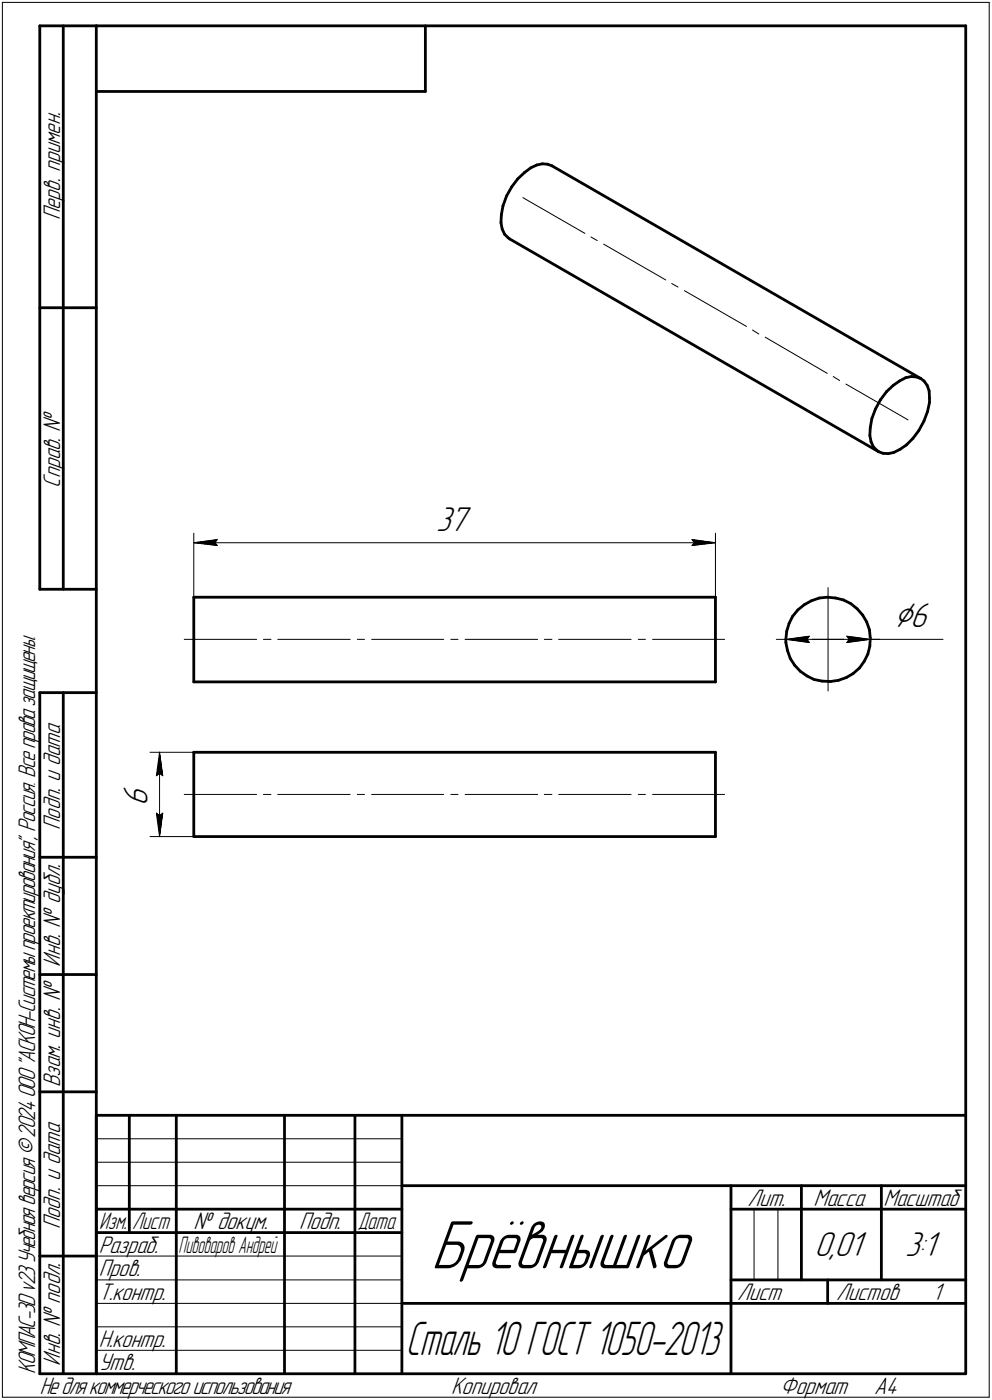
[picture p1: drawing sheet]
<svg xmlns="http://www.w3.org/2000/svg" width="211mm" height="298mm" viewBox="0 0 211 298" stroke-linecap="round" stroke-linejoin="round" font-family="sans-serif">
<g fill="none" stroke="#000" stroke-width=".59">
<path d="M8.5 5.5v120zM8.5 5.5h12zM13.5 5.5v120zM20.5 5.5v287zM20.5 5.5h185zM20.5 19.5h70zM90.5 5.5v14zM205.5 5.5v287zM108.9 39.8l-1.1 1.9zM110.2 38.1l1.4-1.4zM110.2 38.1l-1.3 1.7zM111.6 36.7l1.3-1z"/>
<path d="M112.9 35.7l1.3-.6zM114.2 35.1l1.2-.2zM115.4 34.9l1.1 .1zM116.5 35l.9 .3zM117.4 35.3l78.5 45.3zM106.6 47.4l.2 1.4zM106.7 45.7l-.1 1.7zM106.8 48.8l.6 1.1zM107 43.9l-.3 1.8zM107.4 49.9l.7 .7zM107.8 41.7l-.8 2.2zM108.1 50.6l.4 .3z"/>
<path d="M108.5 50.9l78.4 45.3zM8.5 65.5h12zM185.1 92.7l.2 1.4zM185.2 91.1l-.1 1.6zM185.3 94.1l.5 1.1zM185.5 89.2l-.3 1.9zM185.8 95.2l.8 .7zM186.3 87.1l-.8 2.1zM186.6 95.9l.3 .3zM186.9 96.2l1 .3zM187.4 85.1l-1.1 2zM187.9 96.5l1.1 .1z"/>
<path d="M188.6 83.4l1.5-1.4zM188.6 83.4l-1.2 1.7zM189 96.6l1.2-.2zM190.1 82l1.3-.9zM190.2 96.4l1.3-.7zM191.4 81.1l1.3-.7zM191.5 95.7l1.4-1zM192.7 80.4l1.2-.2zM192.9 94.7l1.3-1.3zM193.9 80.2l1.1 .1zM195 80.3l.9 .3zM195.5 91.7l-1.3 1.7z"/>
<path d="M195.9 80.6l.7 .5zM196.6 81.1l.7 .9zM196.6 89.7l-1.1 2zM197.3 82l.4 1.2zM197.4 87.6l-.8 2.1zM197.7 83.2l.1 1.6zM197.8 85.7l-.4 1.9zM197.8 84.8v.9zM8.5 125.5h12zM41.2 127.2v18zM41.2 127.2h111zM152.2 127.2v18z"/>
<path d="M167.2 136.8l.4 1.7zM167.2 136.1v.7zM167.4 134.5l-.2 1.6zM167.6 138.5l.5 1.7zM167.9 132.8l-.5 1.7zM168.7 131.2l-.8 1.6zM169.8 129.9l-1.1 1.3zM169.8 129.9l1.3-1.1zM171.1 128.8l1.5-.9zM172.6 127.9l1.7-.6zM174.3 127.3l1.7-.1zM176 127.2l1.8 .1z"/>
<path d="M177.8 127.3l1.7 .5zM179.5 127.8l1.5 .7zM181 128.5l1.4 1.1zM182.4 129.6l1.2 1.4zM183.6 131l.8 1.4zM184.4 132.4l.6 1.7zM184.7 139.3l-.8 1.5zM185 134.1l.2 1.7zM185.1 137.6l-.4 1.7zM185.2 135.8l-.1 1.8zM8.5 147.5v145zM8.5 147.5h12z"/>
<path d="M13.5 147.5v145zM41.2 145.2h111zM168.1 140.2l1 1.4zM169.1 141.6l1.2 1.3zM170.3 142.9l1.4 1zM171.7 143.9l1.5 .8zM173.2 144.7l1.7 .3zM174.9 145l1.8 .1zM176.7 145.1l1.7-.2zM178.4 144.9l1.7-.6zM180.1 144.3l1.4-.9zM181.5 143.4l1.4-1.2z"/>
<path d="M183.9 140.8l-1 1.4zM41.2 178.1h111zM41.2 160.2v17.9zM41.2 160.2h111zM152.2 160.2v17.9zM8.5 182.5h12zM8.5 207.5h12zM8.5 232.5h12zM20.5 237.5h185zM20.5 237.5v55zM27.5 237.5v25zM37.5 237.5v55z"/>
<path d="M60.5 237.5v55zM75.5 237.5v55zM85.5 237.5v55zM20.5 257.5h65zM85.5 252.5h120zM155.5 252.5v40zM155.5 257.5h15zM170.5 252.5v20zM170.5 257.5h35zM187.5 252.5v20zM8.5 267.5h12zM20.5 262.5h65z"/>
<path d="M85.5 277.5h70zM155.5 277.5h50zM155.5 272.5h50zM176.1 272.5v5zM8.5 292.5h12zM20.5 292.5h185z"/>
</g>
<g fill="none" stroke="#000" stroke-width=".21">
<path d="M.5 .5v297zM.5 .5h210zM210.5 .5v297zM111.3 42.1l13.2 7.6zM125.7 50.5l1.4 .7zM128.4 52l13.2 7.6zM142.9 60.4l1.4 .7zM145.6 61.9l13.2 7.6zM160.1 70.3l1.4 .8zM162.8 71.8l13.2 7.7zM177.3 80.2l1.3 .8zM180 81.8l13.2 7.6z"/>
<path d="M41.2 113.5v13.7zM41.2 115.6l5-.7zM41.2 115.6l5 .6zM41.2 115.6h111zM45.7 115.6l.5 .6zM46.2 114.9l-.5 .7zM147.2 116.2l5-.6zM147.2 114.9l.5 .7zM147.2 114.9l5 .7zM147.7 115.6l-.5 .6zM152.2 113.5v13.7zM39.2 136.1h15.4z"/>
<path d="M56 136.1h1.7zM59.1 136.1h15.4zM76 136.1h1.6zM79.1 136.1h15.3zM95.9 136.1h1.6zM99 136.1h15.4zM115.8 136.1h1.6zM118.9 136.1h15.4zM135.8 136.1h1.5zM138.9 136.1h15.3zM165.2 136.1h11zM167.2 136.1l5-.6z"/>
<path d="M167.2 136.1l5 .7zM167.2 136.1h18zM171.7 136.1l.5 .7zM172.2 135.5l-.5 .6zM176.2 136.1h11zM176.2 136.1v11.1zM176.2 125.1v11zM180.2 136.8l5-.7zM180.2 135.5l.5 .6zM180.2 135.5l5 .6zM180.7 136.1l-.5 .7zM185.2 136.1h15.5z"/>
<path d="M31.9 160.2h120.3zM31.9 178.1h120.3zM33.3 165.2l.7-.5zM33.3 173.1l.7 5zM33.3 173.1l.7 .6zM34 160.2l.6 5zM34 164.7l.6 .5zM34 160.2l-.7 5zM34 173.7l.6-.6zM34 160.2v17.9zM34.6 173.1l-.6 5zM39.2 169.2h15.4z"/>
<path d="M56 169.2h1.7zM59.1 169.2h15.4zM76 169.2h1.6zM79.1 169.2h15.3zM95.9 169.2h1.6zM99 169.2h15.4zM115.8 169.2h1.6zM118.9 169.2h15.4zM135.8 169.2h1.5zM138.9 169.2h15.3zM20.5 247.5h65zM20.5 252.5h65z"/>
<path d="M20.5 242.5h65zM160.4 257.5v15zM165.5 257.5v15zM20.5 267.5h65zM20.5 272.5h65zM20.5 277.5h65zM.5 297.5h210zM20.5 282.5h65zM20.5 287.5h65z"/>
</g>
<g fill="#fff" stroke="#fff" stroke-width=".21">
<path d="M92.8 107.4h7.8zM92.8 107.5h7.8zM92.8 107.6h7.8zM92.8 107.7h7.8zM92.8 107.8h7.8zM92.8 107.9h7.8zM92.8 107.9h7.8zM92.8 108h7.8zM92.8 108.1h7.8zM92.8 108.2h7.8zM92.8 108.3h7.8zM92.8 108.4h7.8zM92.8 108.5h7.8zM92.8 108.5h7.8zM92.8 108.6h7.8zM92.8 108.7h7.8zM92.8 108.8h7.8zM92.8 108.9h7.8zM92.8 109h7.8zM92.8 109.1h7.8zM92.8 109.1h7.8zM92.8 109.2h7.8zM92.8 109.3h7.8zM92.8 109.4h7.8zM92.8 109.5h7.8zM92.8 109.6h7.8zM92.8 109.6h7.8zM92.8 109.7h7.8zM92.8 109.8h7.8zM92.8 109.9h7.8zM92.8 110h7.8zM92.8 110.1h7.8zM92.8 110.2h7.8zM92.8 110.2h7.8zM92.8 110.3h7.8zM92.8 110.4h7.8zM92.8 110.5h7.8zM92.8 110.6h7.8zM92.8 110.7h7.8zM92.8 110.7h7.8zM92.8 110.8h7.8zM92.8 110.9h7.8zM92.8 111h7.8zM92.8 111.1h7.8zM92.8 111.2h7.8zM92.8 111.3h7.8zM92.8 111.3h7.8zM92.8 111.4h7.8zM92.8 111.5h7.8zM92.8 111.6h7.8zM92.8 111.7h7.8zM92.8 111.8h7.8zM92.8 111.8h7.8zM92.8 111.9h7.8zM92.8 112h7.8zM92.8 112.1h7.8zM92.8 112.2h7.8zM92.8 112.3h7.8zM92.8 112.4h7.8zM92.8 112.4h7.8zM92.8 112.5h7.8zM92.8 112.6h7.8zM92.8 112.7h7.8zM92.8 112.8h7.8zM92.8 112.9h7.8zM92.8 112.9h7.8zM92.8 113h7.8zM92.8 113.1h7.8zM92.8 113.2h7.8zM92.8 113.3h7.8zM92.8 113.4h7.8zM92.8 113.5h7.8zM92.8 113.5h7.8zM92.8 113.6h7.8zM92.8 113.7h7.8zM92.8 113.8h7.8zM92.8 113.9h7.8zM92.8 114h7.8zM92.8 114h7.8zM92.8 114.1h7.8zM92.8 114.2h7.8zM92.8 114.3h7.8zM92.8 114.4h7.8zM92.8 114.5h7.8z"/>
<path d="M46.1 114.4h.6zM45.6 114.5h1.1zM44.9 114.6h1.8zM44.3 114.6h2.4zM43.7 114.7h3zM43 114.8h3.7zM42.8 114.9h3.9zM42.7 115h4zM42.4 115.1h4.3zM42.2 115.1h4.5zM42.1 115.2h4.6zM41.8 115.3h4.9zM41.7 115.4h5zM41.5 115.5h5.2zM41.2 115.6h5.5zM41.5 115.7h5.2zM41.7 115.7h5zM41.9 115.8h4.8zM42.2 115.9h4.5zM42.4 116h4.3zM42.6 116.1h4.1zM42.8 116.2h3.9zM43 116.2h3.7zM43.7 116.3h3zM44.3 116.4h2.4zM44.9 116.5h1.8zM45.6 116.6h1.1zM46.1 116.7h.6z"/>
<path d="M146.7 114.4h.7zM146.7 114.5h1.3zM146.7 114.6h1.9zM146.7 114.6h2.6zM146.7 114.7h3.2zM146.7 114.8h3.8zM146.7 114.9h4zM146.7 115h4.2zM146.7 115.1h4.3zM146.7 115.1h4.6zM146.7 115.2h4.8zM146.7 115.3h4.9zM146.7 115.4h5.2zM146.7 115.5h5.4zM146.7 115.6h5.5zM146.7 115.7h5.4zM146.7 115.7h5.1zM146.7 115.8h4.9zM146.7 115.9h4.7zM146.7 116h4.4zM146.7 116.1h4.3zM146.7 116.2h4zM146.7 116.2h3.8zM146.7 116.3h3.2zM146.7 116.4h2.6zM146.7 116.5h1.9zM146.7 116.6h1.3zM146.7 116.7h.7z"/>
<path d="M25.8 166.6h7.1zM25.8 166.7h7.1zM25.8 166.8h7.1zM25.8 166.9h7.1zM25.8 167h7.1zM25.8 167h7.1zM25.8 167.1h7.1zM25.8 167.2h7.1zM25.8 167.3h7.1zM25.8 167.4h7.1zM25.8 167.5h7.1zM25.8 167.6h7.1zM25.8 167.6h7.1zM25.8 167.7h7.1zM25.8 167.8h7.1zM25.8 167.9h7.1zM25.8 168h7.1zM25.8 168.1h7.1zM25.8 168.1h7.1zM25.8 168.2h7.1zM25.8 168.3h7.1zM25.8 168.4h7.1zM25.8 168.5h7.1zM25.8 168.6h7.1zM25.8 168.7h7.1zM25.8 168.7h7.1zM25.8 168.8h7.1zM25.8 168.9h7.1zM25.8 169h7.1zM25.8 169.1h7.1zM25.8 169.2h7.1zM25.8 169.2h7.1zM25.8 169.3h7.1zM25.8 169.4h7.1zM25.8 169.5h7.1zM25.8 169.6h7.1zM25.8 169.7h7.1zM25.8 169.8h7.1zM25.8 169.8h7.1zM25.8 169.9h7.1zM25.8 170h7.1zM25.8 170.1h7.1zM25.8 170.2h7.1zM25.8 170.3h7.1zM25.8 170.3h7.1zM25.8 170.4h7.1zM25.8 170.5h7.1zM25.8 170.6h7.1zM25.8 170.7h7.1zM25.8 170.8h7.1zM25.8 170.9h7.1zM25.8 170.9h7.1zM25.8 171h7.1zM25.8 171.1h7.1zM25.8 171.2h7.1zM25.8 171.3h7.1zM25.8 171.4h7.1zM25.8 171.4h7.1zM25.8 171.5h7.1z"/>
<path d="M33.9 160.4h.2zM33.9 160.5h.2zM33.8 160.6h.4zM33.8 160.7h.4zM33.7 160.8h.5zM33.7 160.9h.6zM33.7 161h.6zM33.6 161h.8zM33.6 161.1h.8zM33.5 161.2h1zM33.5 161.3h1zM33.4 161.4h1.1zM33.4 161.5h1.1zM33.4 161.5h1.1zM33.4 161.6h1.2zM33.4 161.7h1.2zM33.3 161.8h1.4zM33.3 161.9h1.4zM33.2 162h1.5zM33.2 162.1h1.6zM33.2 162.1h1.6zM33.2 162.2h1.6zM33.2 162.3h1.6zM33.2 162.4h1.6zM33.2 162.5h1.6zM33.2 162.6h1.6zM33.1 162.6h1.7zM33.1 162.7h1.8zM33.1 162.8h1.8zM33.1 162.9h1.8zM33.1 163h1.8zM33.1 163.1h1.8zM33.1 163.2h1.8zM33 163.2h1.9zM33 163.3h1.9zM33 163.4h1.9zM33 163.5h2zM33 163.6h2zM33 163.7h2zM33 163.7h2zM32.9 163.8h2.1zM32.9 163.9h2.1zM32.9 164h2.1zM32.9 164.1h2.1zM32.9 164.2h2.1zM32.9 164.3h2.2zM32.9 164.3h2.2zM32.9 164.4h2.2zM32.9 164.5h2.2zM32.9 164.6h2.2zM32.9 164.7h2.2zM32.9 164.8h2.2zM32.9 164.8h2.2zM32.9 164.9h2.2zM32.9 165h2.2zM32.8 165.1h2.3zM32.8 165.2h2.3zM32.8 165.3h2.3zM32.8 165.4h2.3zM32.8 165.4h2.3zM32.8 165.5h2.3zM32.8 165.6h2.3z"/>
<path d="M32.7 172.6h2.4zM32.8 172.7h2.3zM32.8 172.8h2.3zM32.8 172.9h2.3zM32.8 173h2.3zM32.8 173.1h2.3zM32.8 173.1h2.3zM32.8 173.2h2.3zM32.9 173.3h2.2zM32.9 173.4h2.2zM32.9 173.5h2.2zM32.9 173.6h2.2zM32.9 173.7h2.2zM32.9 173.7h2.2zM32.9 173.8h2.2zM32.9 173.9h2.2zM32.9 174h2.2zM32.9 174.1h2.2zM32.9 174.2h2.1zM32.9 174.2h2.1zM32.9 174.3h2.1zM32.9 174.4h2.1zM32.9 174.5h2.1zM33 174.6h2zM33 174.7h2zM33 174.8h2zM33 174.8h2zM33 174.9h1.9zM33 175h1.9zM33 175.1h1.9zM33.1 175.2h1.8zM33.1 175.3h1.8zM33.1 175.3h1.8zM33.1 175.4h1.8zM33.1 175.5h1.8zM33.1 175.6h1.8zM33.1 175.7h1.7zM33.2 175.8h1.6zM33.2 175.9h1.6zM33.2 175.9h1.6zM33.2 176h1.6zM33.2 176.1h1.6zM33.2 176.2h1.6zM33.2 176.3h1.6zM33.2 176.4h1.5zM33.3 176.4h1.4zM33.3 176.5h1.4zM33.4 176.6h1.2zM33.4 176.7h1.2zM33.4 176.8h1.1zM33.4 176.9h1.1zM33.4 177h1.1zM33.5 177h1zM33.5 177.1h1zM33.6 177.2h.8zM33.6 177.3h.8zM33.7 177.4h.6zM33.7 177.5h.6zM33.7 177.5h.5zM33.8 177.6h.4zM33.8 177.7h.4zM33.9 177.8h.2zM33.9 177.9h.2z"/>
<path d="M172 135h.7zM171.3 135.1h1.4zM170.5 135.2h2.2zM169.8 135.3h2.9zM169 135.4h3.7zM168.8 135.5h3.9zM168.7 135.6h4zM168.4 135.6h4.3zM168.2 135.7h4.5zM168.1 135.8h4.6zM167.8 135.9h4.9zM167.6 136h5.1zM167.5 136.1h5.2zM167.2 136.1h5.5zM167.5 136.2h5.2zM167.6 136.3h5.1zM167.8 136.4h4.9zM168.1 136.5h4.6zM168.2 136.6h4.5zM168.4 136.7h4.3zM168.7 136.7h4zM168.8 136.8h3.9zM169 136.9h3.7zM169.7 137h3zM170.3 137.1h2.4zM170.9 137.2h1.8zM171.5 137.2h1.2zM172.1 137.3h.6z"/>
<path d="M179.7 135h.7zM179.7 135.1h1.5zM179.7 135.2h2.2zM179.7 135.3h3zM179.7 135.4h3.7zM179.7 135.5h3.9zM179.7 135.6h4.1zM179.7 135.6h4.3zM179.7 135.7h4.5zM179.7 135.8h4.7zM179.7 135.9h4.9zM179.7 136h5.1zM179.7 136.1h5.3zM179.7 136.1h5.5zM179.7 136.2h5.3zM179.7 136.3h5.1zM179.7 136.4h4.9zM179.7 136.5h4.7zM179.7 136.6h4.5zM179.7 136.7h4.3zM179.7 136.7h4.1zM179.7 136.8h3.9zM179.7 136.9h3.7zM179.7 137h3.1zM179.7 137.1h2.5zM179.7 137.2h1.8zM179.7 137.2h1.2zM179.7 137.3h.6z"/>
<path d="M190.2 127.9h8.4zM190.2 128h8.4zM190.2 128.1h8.4zM190.2 128.2h8.4zM190.2 128.3h8.4zM190.2 128.4h8.4zM190.2 128.4h8.4zM190.2 128.5h8.4zM190.2 128.6h8.4zM190.2 128.7h8.4zM190.2 128.8h8.4zM190.2 128.9h8.4zM190.2 128.9h8.4zM190.2 129h8.4zM190.2 129.1h8.4zM190.2 129.2h8.4zM190.2 129.3h8.4zM190.2 129.4h8.4zM190.2 129.5h8.4zM190.2 129.5h8.4zM190.2 129.6h8.4zM190.2 129.7h8.4zM190.2 129.8h8.4zM190.2 129.9h8.4zM190.2 130h8.4zM190.2 130h8.4zM190.2 130.1h8.4zM190.2 130.2h8.4zM190.2 130.3h8.4zM190.2 130.4h8.4zM190.2 130.5h8.4zM190.2 130.6h8.4zM190.2 130.6h8.4zM190.2 130.7h8.4zM190.2 130.8h8.4zM190.2 130.9h8.4zM190.2 131h8.4zM190.2 131.1h8.4zM190.2 131.1h8.4zM190.2 131.2h8.4zM190.2 131.3h8.4zM190.2 131.4h8.4zM190.2 131.5h8.4zM190.2 131.6h8.4zM190.2 131.7h8.4zM190.2 131.7h8.4zM190.2 131.8h8.4zM190.2 131.9h8.4zM190.2 132h8.4zM190.2 132.1h8.4zM190.2 132.2h8.4zM190.2 132.2h8.4zM190.2 132.3h8.4zM190.2 132.4h8.4zM190.2 132.5h8.4zM190.2 132.6h8.4zM190.2 132.7h8.4zM190.2 132.8h8.4zM190.2 132.8h8.4zM190.2 132.9h8.4zM190.2 133h8.4zM190.2 133.1h8.4zM190.2 133.2h8.4zM190.2 133.3h8.4zM190.2 133.3h8.4zM190.2 133.4h8.4zM190.2 133.5h8.4zM190.2 133.6h8.4zM190.2 133.7h8.4zM190.2 133.8h8.4zM190.2 133.9h8.4zM190.2 133.9h8.4zM190.2 134h8.4zM190.2 134.1h8.4zM190.2 134.2h8.4zM190.2 134.3h8.4zM190.2 134.4h8.4zM190.2 134.5h8.4zM190.2 134.5h8.4zM190.2 134.6h8.4zM190.2 134.7h8.4zM190.2 134.8h8.4zM190.2 134.9h8.4zM190.2 135h8.4zM190.2 135h8.4z"/>
</g>
<g fill="#000" stroke="#000" stroke-width=".21">
<path d="M41.2 115.6h4.5zM42 115.7h3.8zM42.7 115.7h3.2zM43.4 115.8h2.6zM44.1 115.9h2zM44.9 116h1.2zM45.6 116.1h.6z"/>
<path d="M45.6 115h.6zM45 115.1h1.1zM44.4 115.1h1.7zM43.8 115.2h2.2zM43.2 115.3h2.8zM42.5 115.4h3.4zM41.9 115.5h3.9z"/>
<path d="M147.3 115h.6zM147.4 115.1h1.1zM147.5 115.1h1.7zM147.5 115.2h2.3zM147.6 115.3h2.8zM147.7 115.4h3.3zM147.7 115.5h3.9z"/>
<path d="M147.7 115.6h4.5zM147.7 115.7h3.9zM147.7 115.7h3.2zM147.6 115.8h2.5zM147.5 115.9h1.9zM147.4 116h1.3zM147.3 116.1h.7z"/>
<path d="M167.2 136.1h4.5zM167.9 136.2h3.9zM168.5 136.3h3.4zM169.2 136.4h2.8zM169.8 136.5h2.2zM170.3 136.6h1.7zM171 136.7h1.1zM171.6 136.7h.6z"/>
<path d="M171.6 135.6h.6zM171 135.6h1.1zM170.3 135.7h1.7zM169.8 135.8h2.2zM169.2 135.9h2.8zM168.5 136h3.4zM167.9 136.1h3.9z"/>
<path d="M180.3 135.6h.5zM180.3 135.6h1.1zM180.4 135.7h1.7zM180.4 135.8h2.3zM180.5 135.9h2.8zM180.6 136h3.4zM180.7 136.1h3.9z"/>
<path d="M180.7 136.1h4.5zM180.7 136.2h3.9zM180.6 136.3h3.4zM180.5 136.4h2.8zM180.4 136.5h2.3zM180.4 136.6h1.7zM180.3 136.7h1.1zM180.3 136.7h.5z"/>
<path d="M33.4 173.3h.1zM33.4 173.4h.2zM33.4 173.5h.4zM33.4 173.6h.5zM33.4 173.7h.6zM33.4 173.7h.6zM33.4 173.8h.6zM33.4 173.9h.6zM33.4 174h.6zM33.4 174.1h.6zM33.4 174.2h.6zM33.4 174.2h.6zM33.4 174.3h.6zM33.5 174.4h.5zM33.5 174.5h.5zM33.5 174.6h.5zM33.5 174.7h.5zM33.5 174.8h.5zM33.5 174.8h.5zM33.5 174.9h.5zM33.5 175h.5zM33.6 175.1h.4zM33.6 175.2h.4zM33.6 175.3h.4zM33.6 175.3h.4zM33.6 175.4h.4zM33.6 175.5h.4zM33.6 175.6h.4zM33.7 175.7h.3zM33.7 175.8h.3zM33.7 175.9h.3zM33.7 175.9h.3zM33.7 176h.3zM33.7 176.1h.3zM33.7 176.2h.3zM33.8 176.3h.2zM33.8 176.4h.2zM33.8 176.4h.2zM33.8 176.5h.2zM33.8 176.6h.2zM33.8 176.7h.2zM33.8 176.8h.2zM33.8 176.9h.2z"/>
<path d="M33.8 161.5h.2zM33.8 161.5h.2zM33.8 161.6h.2zM33.8 161.7h.2zM33.8 161.8h.2zM33.8 161.9h.2zM33.8 162h.2zM33.8 162.1h.2zM33.7 162.1h.3zM33.7 162.2h.3zM33.7 162.3h.3zM33.7 162.4h.3zM33.7 162.5h.3zM33.7 162.6h.3zM33.7 162.6h.3zM33.6 162.7h.4zM33.6 162.8h.4zM33.6 162.9h.4zM33.6 163h.4zM33.6 163.1h.4zM33.6 163.2h.4zM33.6 163.2h.4zM33.5 163.3h.5zM33.5 163.4h.5zM33.5 163.5h.5zM33.5 163.6h.5zM33.5 163.7h.5zM33.5 163.7h.5zM33.5 163.8h.5zM33.5 163.9h.5zM33.4 164h.6zM33.4 164.1h.6zM33.4 164.2h.6zM33.4 164.3h.6zM33.4 164.3h.6zM33.4 164.4h.6zM33.4 164.5h.6zM33.4 164.6h.6zM33.4 164.7h.6zM33.4 164.8h.5zM33.4 164.8h.4zM33.4 164.9h.2zM33.4 165h.1z"/>
<path d="M34 160.9h.1zM34 161h.1zM34 161h.1zM34 161.1h.1zM34 161.2h.1zM34 161.3h.1zM34 161.4h.1zM34 161.5h.2zM34 161.5h.2zM34 161.6h.2zM34 161.7h.2zM34 161.8h.2zM34 161.9h.2zM34 162h.2zM34 162.1h.2zM34 162.1h.3zM34 162.2h.3zM34 162.3h.3zM34 162.4h.3zM34 162.5h.3zM34 162.6h.3zM34 162.6h.3zM34 162.7h.4zM34 162.8h.4zM34 162.9h.4zM34 163h.4zM34 163.1h.4zM34 163.2h.4zM34 163.2h.4zM34 163.3h.5zM34 163.4h.5zM34 163.5h.5zM34 163.6h.5zM34 163.7h.5zM34 163.7h.5zM34 163.8h.5zM34 163.9h.5zM34 164h.5zM34 164.1h.5zM34 164.2h.5zM34 164.3h.5zM34 164.3h.5zM34 164.4h.5zM34 164.5h.5zM34 164.6h.6zM34 164.7h.6zM34.1 164.8h.5zM34.2 164.8h.4zM34.3 164.9h.3zM34.5 165h.1z"/>
<path d="M34.5 173.3h.1zM34.3 173.4h.3zM34.2 173.5h.4zM34.1 173.6h.5zM34 173.7h.6zM34 173.7h.6zM34 173.8h.5zM34 173.9h.5zM34 174h.5zM34 174.1h.5zM34 174.2h.5zM34 174.2h.5zM34 174.3h.5zM34 174.4h.5zM34 174.5h.5zM34 174.6h.5zM34 174.7h.5zM34 174.8h.5zM34 174.8h.5zM34 174.9h.5zM34 175h.5zM34 175.1h.4zM34 175.2h.4zM34 175.3h.4zM34 175.3h.4zM34 175.4h.4zM34 175.5h.4zM34 175.6h.4zM34 175.7h.3zM34 175.8h.3zM34 175.9h.3zM34 175.9h.3zM34 176h.3zM34 176.1h.3zM34 176.2h.3zM34 176.3h.2zM34 176.4h.2zM34 176.4h.2zM34 176.5h.2zM34 176.6h.2zM34 176.7h.2zM34 176.8h.2zM34 176.9h.2zM34 177h.1zM34 177h.1zM34 177.1h.1zM34 177.2h.1zM34 177.3h.1zM34 177.4h.1zM34 177.5h.1z"/>
</g>
<text font-size="15.6" x="91.7" y="270.1">Брёвнышко</text>
<text font-size="10.7" x="86.3" y="288.5">Сталь 10 ГОСТ 1050-2013</text>
<text font-size="8.5" x="190.2" y="133.6">⌀6</text>
<g font-size="7.8">
<text x="92.8" y="113">37</text>
<text x="31.4" y="171.7" transform="rotate(-90 31.4 171.7)">6</text>
<text x="173.3" y="267.5">0,01</text>
<text x="192.6" y="267.5">3:1</text>
</g>
<g font-size="5.4">
<text x="12.8" y="46.9" transform="rotate(-90 12.8 46.9)">Перв. примен.</text>
<text x="12.8" y="103.8" transform="rotate(-90 12.8 103.8)">Справ. №</text>
<text x="12.8" y="176.7" transform="rotate(-90 12.8 176.7)">Подп. и дата</text>
<text x="12.8" y="205.8" transform="rotate(-90 12.8 205.8)">Инв. № дубл.</text>
<text x="12.8" y="231.6" transform="rotate(-90 12.8 231.6)">Взам. инв. №</text>
<text x="159.1" y="256.8">Лит.</text>
<text x="173.1" y="256.8">Масса</text>
<text x="188" y="256.8">Масштаб</text>
<text x="12.8" y="261.7" transform="rotate(-90 12.8 261.7)">Подп. и дата</text>
<text x="41.2" y="261.8">№ докум.</text>
<text x="63.6" y="261.8">Подп.</text>
<text x="21" y="266.8">Разраб.</text>
<text x="21" y="271.8">Пров.</text>
<text x="21" y="276.8">Т.контр.</text>
<text x="156.9" y="276.8">Лист</text>
<text x="177.9" y="276.8">Листов</text>
<text x="198.4" y="276.8">1</text>
<text x="21" y="286.8">Н.контр.</text>
<text x="7.5" y="292.5" transform="rotate(-90 7.5 292.5)">КОМПАС-3Dv23Учебнаяверсия©2024ООО&quot;АСКОН-Системыпроектирования&quot;, Россия. Всеправазащищены.</text>
<text x="12.8" y="290.8" transform="rotate(-90 12.8 290.8)">Инв. № подл.</text>
<text x="21" y="291.8">Утв.</text>
<text x="8.5" y="296.7">Недлякоммерческогоиспользования</text>
<text x="96" y="296.8">Копировал</text>
<text x="166" y="296.8">Формат</text>
<text x="186" y="296.8">A4</text>
</g>
<g font-size="5.3">
<text x="21.1" y="261.8">Изм.</text>
<text x="28.1" y="261.8">Лист</text>
<text x="76.1" y="261.8">Дата</text>
</g>
<text font-size="5.2" x="38" y="266.8">Пивоваров Андрей</text>
</svg>
